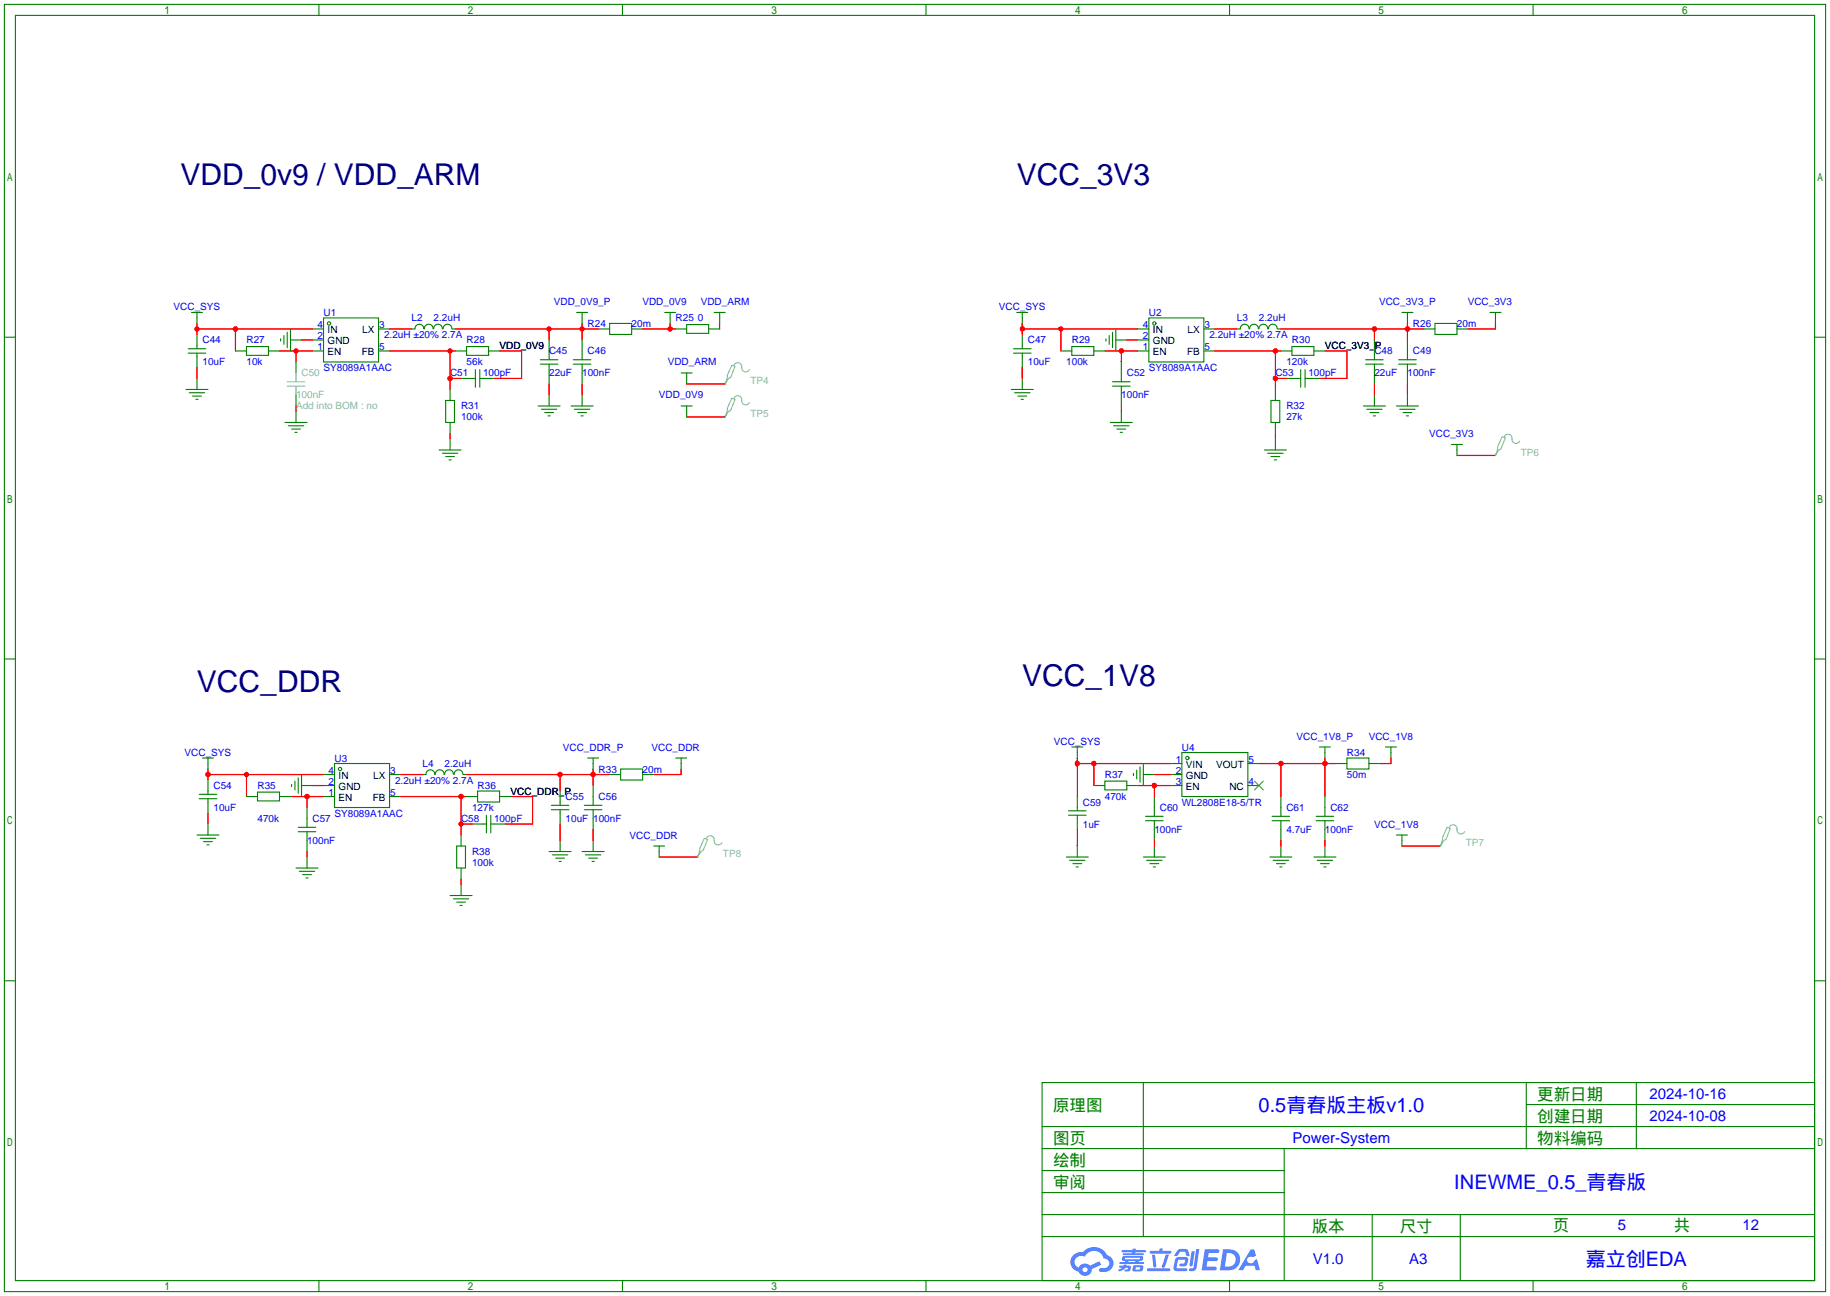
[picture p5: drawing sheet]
<svg xmlns="http://www.w3.org/2000/svg" width="422mm" height="299mm" viewBox="0 0 422 299" stroke-linecap="round" stroke-linejoin="round" font-family="sans-serif">
<g fill="none" stroke="#008000" stroke-width=".25">
<path d="M1 1h420.4v297.2h-420.4zM3.6 3.6h415.2v292.1h-415.2zM73.6 1v2.6M143.7 1v2.6M213.7 1v2.6M283.8 1v2.6M353.9 1v2.6M1 77.9h2.6M418.8 77.9h2.6M1 152.1h2.6M418.8 152.1h2.6M1 226.4h2.6"/>
<path d="M418.8 226.4h2.6M240.5 249.9h178.3v45.8h-178.3zM263.9 249.9v35.6M352.3 249.9v15.3M352.3 255h66.5M377.7 249.9v15.3M240.5 270.3h55.9M240.5 265.2h178.3M240.5 275.3h55.9M240.5 260.1h178.3M296.4 265.2v30.5M73.6 295.7v2.5"/>
<path d="M143.7 295.7v2.5M213.7 295.7v2.5M240.5 285.5h178.3M240.5 280.4h178.3M283.8 295.7v2.5M316.7 280.4v15.3M337.1 280.4v15.3M353.9 295.7v2.5"/>
</g>
<g fill="#5487ff">
<path d="M278.1 288.4h2.7a.48 .48 0 0 1 .7 .4 .48 .48 0 0 1-.7 .5h-1.8l-.2 1h1.9a.43 .43 0 0 1 .4 .5 .43 .43 0 0 1-.5 .4h-1.9l-.2 1.2h1.7a.45 .45 0 0 1 .6 .2 .45 .45 0 0 1-.2 .6l-3.2 .1z"/>
<path d="M288.7 288.5h.8l.4 1.4-.7 .4a.84 .84 0 0 0-1.2 .2 .84 .84 0 0 0 .3 1.2 .84 .84 0 0 0 1.1-.4l.1-.3 .6-.3 .7 2.5h-.9l-.3-1h-2.1l-.6 1h-1.1z"/>
<path d="M275.1 288.9h.7l-.5 3.2a.36 .36 0 0 1-.4 .3 .36 .36 0 0 1-.3-.4z"/>
<path d="M276.1 288.4h.7l-.6 4.3a1.13 1.13 0 0 1-1.8 .6l.2-.4 .7-.1 .2-.2z"/>
<path d="M271.8 288.7l.6-.3 1-.1a.77 .77 0 0 1 .9 .6l.3 .9-.2 .2h-.5l-.3-.9-.2-.1h-1l-.7 1h-.6z"/>
<path d="M271.4 290.5l.5-.3h1.7a.81 .81 0 0 1 .7 .5 .81 .81 0 0 1-.2 .9 .81 .81 0 0 1-.9 .8h-.7a.32 .32 0 0 1-.3-.4 .32 .32 0 0 1 .4-.3h.7l.3-.9-1.7 .1-.3 1.9h2.2a.32 .32 0 0 1 .3 .4 .32 .32 0 0 1-.4 .3h-2.3l-.4-.4-.1-.5z"/>
<path d="M264.8 292.8h5a.33 .33 0 0 1 .4 .4 .33 .33 0 0 1-.4 .3h-4.9l-.1-.2z"/>
<path d="M269.1 289.6h.7l-.6 2.1a.98 .98 0 0 1-.8 1l-.3-.3z"/>
<path d="M265.9 289.7h.7l.3 2.6a.34 .34 0 0 1-.3 .3 .34 .34 0 0 1-.4-.2z"/>
<path d="M265.4 288.8h2.2l.2-.6h.6l-.1 .6h1.8a.32 .32 0 0 1 .3 .3 .32 .32 0 0 1-.4 .3h-4.5l-.1-.1z"/>
<path d="M258.4 292.2h.9l.1-.2h.7l-.1 .2h.9l.1 .2-.1 .9-1.3 .2v-.4h.6l.1-.4a.68 .68 0 0 0-.9 .4l-1.1 .5-.2-.5 1-.4h-.8z"/>
<path d="M259 288.6h2.4l.1-.3h.7l-.1 .3h2.2l.3 .3-.3 .2h-2.2l-.1 .3h1.8l.2 .2-.2 .2h-4.5l-.1-.4h2l.1-.3h-2.3l-.1-.1z"/>
<path d="M282.3 288.4l-.7 4.9h1.6a2.5 2.5 0 0 0 3.1-2.5 2.5 2.5 0 0 0-3.1-2.4zM283.2 289.3a1.65 1.65 0 0 1 2 1.7 1.65 1.65 0 0 1-2.2 1.4h-.3z"/>
<path d="M259.1 290.2l-.1 .7 .6 .2 .1 .3h-1.3l.1 .4h5.4l.2-.2-.2-.2h-1.2l.2-.3a.7 .7 0 0 0 .8-.2 .7 .7 0 0 0 0-.9h-4.1zM259.7 290.4l3.5 .1-.2 .3h-3.2zM260.4 291.1h1.7l-.2 .3h-1.4z"/>
<path d="M261.6 292.3a1.05 1.05 0 0 0-.1 1.2 2.91 2.91 0 0 0 2.2-.2 .98 .98 0 0 0 0-1.1l-1.6-.1zM262.2 292.6h.8l.1 .3-.2 .2h-.8z"/>
<path d="M247.8 289.7a2.23 2.23 0 0 0-.6 2.3 2.23 2.23 0 0 0 1.8 1.6 1.58 1.58 0 0 0 1.7 1 1.58 1.58 0 0 0 1.3-1.6l2.2-1-.5-.8-2.1 1a1.65 1.65 0 0 0-2.6 .5 1.47 1.47 0 0 1-.8-2.1 1.47 1.47 0 0 1 2.2-.4 2.3 2.3 0 0 1 2.3-1.4 2.3 2.3 0 0 1 2.1 1.8 1.12 1.12 0 0 1 1.3 1 1.12 1.12 0 0 1-1.2 1.2h-.7a.45 .45 0 0 0-.5 .3 .45 .45 0 0 0 .4 .6 2.21 2.21 0 0 0 2.2-.6 2.21 2.21 0 0 0 .5-2.3 2.13 2.13 0 0 0-1.3-1 3.3 3.3 0 0 0-5.5-.7l-1.2 .1zM249.9 293.2a.57 .57 0 0 1 1.1 0 .57 .57 0 0 1-1.1 0z"/>
</g>
<g fill="none" stroke="#008000" stroke-width=".25">
<path d="M44.2 72.1h2.5M45.5 72.1v2.6M45.5 77.2v3.3M64.8 78.2v.5M65.5 77.5v2M66.3 76.7v3.6M67.1 78.5h2.5M67.1 75.9v5.1M72.1 78.5h2.6M72.1 75.9h2.6M74.7 73.4h12.7v10.2h-12.7zM87.4 75.9h2.5"/>
<path d="M95 75.9h.8M95.8 75.9a1.01 1.01 0 0 1 1-1.1 1.01 1.01 0 0 1 1 1.1M97.9 75.9a1.01 1.01 0 0 1 1.1-1.1 1.01 1.01 0 0 1 1 1.1M100.1 75.9a1.01 1.01 0 0 1 1-1.1 1.01 1.01 0 0 1 1 1.1M102.3 75.9a1.01 1.01 0 0 1 1-1.1 1.01 1.01 0 0 1 1 1.1M104.4 75.9h.8M126.7 78.5v4.6M133.1 72.1h2.5M134.4 72.1v2.6M134.4 78.5v4.6M138.2 75.9h2.5M140.7 74.7h5.1v2.5h-5.1z"/>
<path d="M145.8 75.9h2.5M153.4 72.1h2.6M154.7 72.1v2.6M156 75.9h2.5M158.5 74.9h5.1v2.1h-5.1zM163.6 75.9h2.5M164.8 72.1h2.6M166.1 72.1v2.6M234.7 72.1h2.5M236 72.1v2.6M236 77.2v3.3M255.3 78.2v.5"/>
<path d="M256 77.5v2M256.8 76.7v3.6M257.6 78.5h2.5M257.6 75.9v5.1M262.6 78.5h2.6M262.6 75.9h2.6M265.2 73.4h12.7v10.2h-12.7zM277.9 75.9h2.5M288.3 75.9a1.01 1.01 0 0 0-1-1.1 1.01 1.01 0 0 0-1 1.1h-.8M288.4 75.9a1.01 1.01 0 0 1 1.1-1.1 1.01 1.01 0 0 1 1 1.1M290.6 75.9a1.01 1.01 0 0 1 1-1.1 1.01 1.01 0 0 1 1 1.1M292.8 75.9a1.01 1.01 0 0 1 1-1.1 1.01 1.01 0 0 1 1 1.1"/>
<path d="M294.9 75.9h.8M317.2 78.5v4.6M323.6 72.1h2.5M324.9 72.1v2.6M324.9 78.5v4.6M328.7 75.9h2.5M331.2 74.7h5.1v2.5h-5.1zM336.3 75.9h2.5M343.9 72.1h2.6M345.2 72.1v2.6M42.9 89.9h5.1M43.4 81.5h4.1"/>
<path d="M43.4 80.5h4.1M43.7 90.7h3.5M44.4 91.4h2.1M45.2 92.2h.5M45.5 81.5v3.3M45.5 87.4v2.5M54.4 81h2.5M56.9 80h5.1v2h-5.1zM62 81h2.5M65.8 97.5h5.1M66.5 98.3h3.6M67.3 99.1h2"/>
<path d="M68.1 99.8h.5M68.3 83.6v2.5M68.3 91.2v2.5M68.3 95v2.5M72.1 81h2.6M87.4 81h2.5M102.9 92.5h2v5h-2zM103.9 89.9v2.6M103.9 97.5v2.6M105.2 81h2.5M106.4 87.4h3.3M107.7 80h5.1v2h-5.1z"/>
<path d="M109.7 85.3v4.1M110.7 85.3v4.1M110.7 87.4h3.3M112.8 81h2.5M124.2 93.7h5.1M124.7 84.1h4.1M124.7 83.1h4.1M125 94.5h3.5M125.7 95.2h2.1M126.5 96h.5M126.7 84.1v4.5M126.7 91.2v2.5"/>
<path d="M131.8 93.7h5.1M132.3 84.1h4.1M132.3 83.1h4.1M132.6 94.5h3.5M133.3 95.2h2.1M134.1 96h.5M134.4 84.1v4.5M134.4 91.2v2.5M157.2 93.7h2.6M157.2 86.1h2.6M158.5 86.1v2.5M158.5 93.7v2.6"/>
<path d="M167.4 88.4v.2M167.4 96v.3M233.4 89.9h5.1M233.9 81.5h4.1M233.9 80.5h4.1M234.2 90.7h3.5M234.9 91.4h2.1M235.7 92.2h.5M236 81.5v3.3M236 87.4v2.5M244.9 81h2.5M247.4 80h5.1v2h-5.1z"/>
<path d="M252.5 81h2.5M256.3 97.5h5.1M256.8 88.1h4.1M256.8 89.2h4.1M257 98.3h3.6M257.8 99.1h2M258.6 99.8h.5M258.8 83.6v4.5M258.8 89.2v4.5M258.8 95v2.5M262.6 81h2.6M277.9 81h2.5"/>
<path d="M293.4 92.5h2v5h-2zM294.4 89.9v2.6M294.4 97.5v2.6M295.7 81h2.5M296.9 87.4h3.3M298.2 80h5.1v2h-5.1zM300.2 85.3v4.1M301.2 87.4h3.3M301.2 85.3v4.1M303.3 81h2.5M314.7 93.7h5.1M315.2 84.1h4.1"/>
<path d="M315.2 83.1h4.1M315.5 94.5h3.5M316.2 95.2h2.1M317 96h.5M317.2 84.1v4.5M317.2 91.2v2.5M322.3 93.7h5.1M322.8 84.1h4.1M322.8 83.1h4.1M323.1 94.5h3.5M323.8 95.2h2.1M324.6 96h.5"/>
<path d="M324.9 84.1v4.5M324.9 91.2v2.5M101.3 103.9h5.1M102.1 104.6h3.6M102.9 105.4h2M103.6 106.2h.5M103.9 101.3v2.6M291.8 103.9h5.1M292.6 104.6h3.6M293.4 105.4h2M294.1 106.2h.5M294.4 101.3v2.6"/>
<path d="M335 102.6h2.6M336.3 102.6v2.6M345.2 104.9v.3M46.7 175h2.6M48 175v2.5M68.8 179.6v3.5M69.6 178.8v5.1M74.7 178.8h2.5M77.2 176.3h12.7v10.1h-12.7zM89.9 178.8h2.6M97.5 178.8h.8M98.3 178.8a1.01 1.01 0 0 1 1-1.1 1.01 1.01 0 0 1 1.1 1.1"/>
<path d="M100.5 178.8a1.01 1.01 0 0 1 1-1.1 1.01 1.01 0 0 1 1 1.1M102.6 178.8a1.01 1.01 0 0 1 1-1.1 1.01 1.01 0 0 1 1.1 1.1M104.8 178.8a1.01 1.01 0 0 1 1-1.1 1.01 1.01 0 0 1 1 1.1M106.9 178.8h.8M135.6 175h2.6M136.9 175v2.5M140.7 178.8h2.6M143.3 177.5h5v2.6h-5zM148.3 178.8h2.6M156 175h2.5M157.2 175v2.5M247.4 172.5h2.5"/>
<path d="M248.7 172.5v2.5M261.6 178.6v.5M262.4 177.8v2M263.1 177v3.6M263.9 178.8h2.5M263.9 176.3v5.1M270.3 178.8h2.5M270.3 176.3h2.5M272.8 173.7h15.2v10.2h-15.2zM288 176.3h2.6M304.5 172.5h2.6M305.8 172.5v2.5"/>
<path d="M308.4 176.3h2.5M310.9 175h5.1v2.5h-5.1zM316 176.3h2.5M319.8 172.5h2.5M321.1 172.5v2.5M45.5 192.8h5M46 184.4h4M46 183.4h4M46.2 193.5h3.6M47 194.3h2M47.8 195.1h.5M48 180.1v3.3"/>
<path d="M48 184.4v3.3M48 190.2v2.6M56.9 183.9h2.5M59.4 182.9h5.1v2h-5.1zM64.5 183.9h2.6M67.3 181.1v.5M68.1 180.3v2.1M68.8 191h4.1M68.8 192h4.1M69.6 181.4h2.5M70.9 186.4v4.6M70.9 192v4.6"/>
<path d="M70.9 197.9v2.5M74.7 183.9h2.5M74.7 181.4h2.5M89.9 183.9h2.6M105.4 195.3h2v5.1h-2zM106.4 192.8v2.5M107.7 183.9h2.5M109 190.2h3.3M110.2 182.6h5.1v2.6h-5.1zM112.3 188.2v4.1M113.3 188.2v4.1M113.3 190.2h3.3"/>
<path d="M115.3 183.9h2.6M126.7 196.6h5.1M127.3 185.9h4M127.3 186.9h4M127.5 197.4h3.6M128.3 198.1h2M129 198.9h.5M129.3 182.6v3.3M129.3 186.9v3.3M129.3 194.1v2.5M134.4 196.6h5M134.9 185.9h4"/>
<path d="M134.9 186.9h4M135.1 197.4h3.6M135.9 198.1h2M136.7 198.9h.5M136.9 181.4v4.5M136.9 186.9v4.6M136.9 194.1v2.5M150.9 195.3h2.5M152.1 195.3v2.6M161 197.6v.3M246.1 197.9h5.1M246.6 188.2h4.1"/>
<path d="M246.6 187.2h4.1M246.9 198.6h3.5M247.6 199.4h2.1M248.7 183.9v3.3M248.7 188.2v3.3M248.7 195.3v2.6M252.5 181.4h2.5M255 180.3h5.1v2.1h-5.1zM260.1 181.4h2.5M263.9 197.9h5.1M264.4 188.5h4.1M264.4 189.5h4.1"/>
<path d="M264.7 198.6h3.5M265.4 199.4h2.1M266.4 183.9v4.6M266.4 189.5v4.6M266.4 195.3v2.6M270.3 181.4h2.5M288 181.4h2.6M293.1 197.9h5.1M293.6 188.5h4.1M293.6 189.5h4.1M293.9 198.6h3.5M294.6 199.4h2.1"/>
<path d="M295.7 183.9v4.6M295.7 189.5v4.6M295.7 195.3v2.6M303.3 197.9h5.1M303.8 188.5h4M303.8 189.5h4M304 198.6h3.6M304.8 199.4h2M305.8 183.9v4.6M305.8 189.5v4.6M305.8 195.3v2.6M322.3 192.8h2.6"/>
<path d="M323.6 192.8v2.5M332.5 195.1v.2M68.3 200.4h5.1M69.1 201.2h3.5M69.8 201.9h2.1M70.6 202.7h.5M103.9 206.8h5.1M104.6 207.5h3.6M105.4 208.3h2M106.2 209h.5M106.4 200.4v2.5M106.4 204.2v2.6"/>
<path d="M248.4 200.2h.5M266.2 200.2h.5M295.4 200.2h.5M305.6 200.2h.5"/>
<circle cx="75.9" cy="74.7" r=".38"/>
<circle cx="266.4" cy="74.7" r=".38"/>
<circle cx="78.5" cy="177.5" r=".38"/>
<circle cx="274.1" cy="175" r=".38"/>
</g>
<g fill="none" stroke="#f00" stroke-width=".25">
<path d="M45.5 75.9h26.6M45.5 74.7v2.5M54.4 75.9v5.1M69.6 78.5h2.5M89.9 75.9h5.1M105.2 75.9h33M126.7 75.9v2.6M134.4 74.7v3.8M148.3 75.9h7.7M154.7 74.7v1.2M166.1 74.7v1.2M236 75.9h26.6"/>
<path d="M236 74.7v2.5M244.9 75.9v5.1M260.1 78.5h2.5M280.4 75.9h5.1M295.7 75.9h33M317.2 75.9v2.6M324.9 74.7v3.8M345.2 74.7v1.2h-6.4M45.5 84.8v2.6M64.5 81h7.6M68.3 81v2.6M68.3 93.7v1.3"/>
<path d="M89.9 81h15.3M103.9 81v8.9M103.9 87.4h2.5M115.3 81h5.1v6.4h-6.4M126.7 88.6v2.6M134.4 88.6v2.6M158.5 88.6h8.9M158.5 96.3h8.9M236 84.8v2.6M255 81h7.6M258.8 81v2.6M258.8 93.7v1.3"/>
<path d="M280.4 81h15.3M294.4 87.4h2.5M294.4 81v8.9M305.8 81h5.1v6.4h-6.4M317.2 88.6v2.6M324.9 88.6v2.6M103.9 100.1v1.2M294.4 100.1v1.2M336.3 105.2h8.9M48 178.8h26.7M48 177.5v2.6M56.9 178.8v5.1"/>
<path d="M92.5 178.8h5M107.7 178.8h33M129.3 178.8v3.8M136.9 177.5v3.9M157.2 177.5v1.3h-6.3M248.7 175v8.9M248.7 176.3h21.6M252.5 176.3v5.1M266.4 178.8h3.9M290.6 176.3h17.8M295.7 176.3v7.6M305.8 175v8.9"/>
<path d="M321.1 175v1.3h-2.6M48 187.7v2.5M67.1 183.9h7.6M70.9 183.9v2.5M70.9 196.6v1.3M72.1 181.4h2.6M92.5 183.9h15.2M106.4 183.9v8.9M106.4 190.2h2.6M117.9 183.9h5v6.3h-6.3M129.3 190.2v3.9M136.9 191.5v2.6"/>
<path d="M152.1 197.9h8.9M248.7 191.5v3.8M262.6 181.4h7.7M266.4 181.4v2.5M266.4 194.1v1.2M295.7 194.1v1.2M305.8 194.1v1.2M323.6 195.3h8.9M106.4 202.9v1.3"/>
</g>
<path d="M289.6 180.3l2 2.1M291.6 180.3l-2 2.1" fill="none" stroke="#3c3" stroke-width=".25"/>
<g fill="none" stroke="#999" stroke-width=".25">
<path d="M66.3 88.1h4.1M66.3 89.2h4.1M68.3 86.1v2M68.3 89.2v2M168.9 84.3l.8 .3-1 2.5-.6 .3-.7 1.2 .5-1.5v-.5zM168.9 91.9l.8 .3-1 2.5-.6 .3-.7 1.3 .5-1.6v-.5zM169.4 84.3a.93 .93 0 0 1 1.1-.5 .93 .93 0 0 1 .7 1 .94 .94 0 0 0 .7 1 .94 .94 0 0 0 1.1-.5M169.4 91.9a.93 .93 0 0 1 1.1-.5 .93 .93 0 0 1 .7 1.1 .94 .94 0 0 0 .7 1 .94 .94 0 0 0 1.1-.5M346.7 100.8l.8 .3-1 2.5-.6 .3-.7 1.3 .5-1.6v-.5zM347.2 100.8a.93 .93 0 0 1 1.1-.5 .93 .93 0 0 1 .7 1 .94 .94 0 0 0 .7 1 .94 .94 0 0 0 1.1-.4M162.6 193.5l.7 .3-1 2.5-.5 .3-.8 1.3 .5-1.6v-.5zM163.1 193.5a.93 .93 0 0 1 1.1-.5 .93 .93 0 0 1 .6 1.1 .94 .94 0 0 0 .7 1 .94 .94 0 0 0 1.1-.5"/>
<path d="M334 191l.8 .3-1 2.5-.6 .3-.7 1.2 .5-1.5v-.5zM334.5 191a.93 .93 0 0 1 1.1-.6 .93 .93 0 0 1 .7 1.1 .94 .94 0 0 0 .7 1 .94 .94 0 0 0 1.1-.5"/>
</g>
<g fill="#f00">
<circle cx="68.3" cy="81" r=".63"/>
<circle cx="54.4" cy="75.9" r=".63"/>
<circle cx="45.5" cy="75.9" r=".63"/>
<circle cx="103.9" cy="81" r=".63"/>
<circle cx="103.9" cy="87.4" r=".63"/>
<circle cx="126.7" cy="75.9" r=".63"/>
<circle cx="134.4" cy="75.9" r=".63"/>
<circle cx="154.7" cy="75.9" r=".63"/>
<circle cx="70.9" cy="183.9" r=".63"/>
<circle cx="56.9" cy="178.8" r=".63"/>
<circle cx="48" cy="178.8" r=".63"/>
<circle cx="106.4" cy="190.2" r=".63"/>
<circle cx="106.4" cy="183.9" r=".63"/>
<circle cx="129.3" cy="178.8" r=".63"/>
<circle cx="136.9" cy="178.8" r=".63"/>
<circle cx="258.8" cy="81" r=".63"/>
<circle cx="244.9" cy="75.9" r=".63"/>
<circle cx="236" cy="75.9" r=".63"/>
<circle cx="294.4" cy="87.4" r=".63"/>
<circle cx="294.4" cy="81" r=".63"/>
<circle cx="317.2" cy="75.9" r=".63"/>
<circle cx="324.9" cy="75.9" r=".63"/>
<circle cx="266.4" cy="181.4" r=".63"/>
<circle cx="248.7" cy="176.3" r=".63"/>
<circle cx="252.5" cy="176.3" r=".63"/>
<circle cx="295.7" cy="176.3" r=".63"/>
<circle cx="305.8" cy="176.3" r=".63"/>
</g>
<g font-size="6.9" fill="#000080">
<text x="41.7" y="42.8">VDD_0v9 / VDD_ARM</text>
<text x="234.7" y="42.8">VCC_3V3</text>
<text x="45.5" y="159.6">VCC_DDR</text>
<text x="236" y="158.4">VCC_1V8</text>
</g>
<g font-size="4.6" fill="#00f">
<text x="290.5" y="256.6">0.5青春版主板v1.0</text>
<text x="335.7" y="274.4">INEWME_0.5_青春版</text>
<text x="366" y="292.2">嘉立创EDA</text>
</g>
<g font-size="3.8" fill="#008000">
<text x="243.1" y="256.5">原理图</text>
<text x="354.8" y="254">更新日期</text>
<text x="354.8" y="259.1">创建日期</text>
<text x="243.1" y="269.2">绘制</text>
<text x="243.1" y="264.2">图页</text>
<text x="354.8" y="264.2">物料编码</text>
<text x="243.1" y="274.3">审阅</text>
<text x="302.8" y="284.5">版本</text>
<text x="323.1" y="284.5">尺寸</text>
<text x="358.4" y="284.2">页</text>
<text x="386.3" y="284.2">共</text>
</g>
<g font-size="3.5" fill="#00f">
<text x="380.7" y="253.7">2024-10-16</text>
<text x="298.4" y="263.8">Power-System</text>
<text x="380.7" y="258.8">2024-10-08</text>
<text x="373.4" y="283.9">5</text>
<text x="402.2" y="283.9">12</text>
<text x="303" y="291.8">V1.0</text>
<text x="325.3" y="291.8">A3</text>
</g>
<g font-size="2.3" fill="#00f">
<text x="40.1" y="71.7">VCC_SYS</text>
<text x="127.8" y="70.4">VDD_0V9_P</text>
<text x="148.3" y="70.4">VDD_0V9</text>
<text x="161.7" y="70.4">VDD_ARM</text>
<text x="230.6" y="71.7">VCC_SYS</text>
<text x="318.3" y="70.4">VCC_3V3_P</text>
<text x="338.8" y="70.4">VCC_3V3</text>
<text x="73.3" y="75.7">4</text>
<text x="74.7" y="72.9">U1</text>
<text x="87.5" y="75.7">3</text>
<text x="95" y="74.2">L2</text>
<text x="100.1" y="74.2">2.2uH</text>
<text x="135.6" y="75.5">R24</text>
<text x="145.8" y="75.5">20m</text>
<text x="156" y="74.2">R25</text>
<text x="161" y="74.2">0</text>
<text x="263.8" y="75.7">4</text>
<text x="265.2" y="72.9">U2</text>
<text x="278" y="75.7">3</text>
<text x="285.5" y="74.2">L3</text>
<text x="290.6" y="74.2">2.2uH</text>
<text x="326.1" y="75.5">R26</text>
<text x="336.3" y="75.5">20m</text>
<text x="46.7" y="79.3">C44</text>
<text x="56.9" y="79.3">R27</text>
<text x="73.3" y="80.8">1</text>
<text x="73.3" y="78.3">2</text>
<text x="87.5" y="80.8">5</text>
<text x="88.6" y="78">2.2uH ±20% 2.7A</text>
<text x="107.7" y="79.3">R28</text>
<text x="126.7" y="81.8">C45</text>
<text x="135.6" y="81.8">C46</text>
<text x="237.2" y="79.3">C47</text>
<text x="247.4" y="79.3">R29</text>
<text x="263.8" y="80.8">1</text>
<text x="263.8" y="78.3">2</text>
<text x="278" y="80.8">5</text>
<text x="279.1" y="78">2.2uH ±20% 2.7A</text>
<text x="298.2" y="79.3">R30</text>
<text x="317.2" y="81.8">C48</text>
<text x="326.1" y="81.8">C49</text>
<text x="46.7" y="84.4">10uF</text>
<text x="56.9" y="84.4">10k</text>
<text x="74.7" y="85.6">SY8089A1AAC</text>
<text x="103.9" y="86.9">C51</text>
<text x="107.7" y="84.4">56k</text>
<text x="111.5" y="86.9">100pF</text>
<text x="126.7" y="86.9">22uF</text>
<text x="134.4" y="86.9">100nF</text>
<text x="154.1" y="84.4">VDD_ARM</text>
<text x="237.2" y="84.4">10uF</text>
<text x="246.1" y="84.4">100k</text>
<text x="260.1" y="86.9">C52</text>
<text x="265.2" y="85.6">SY8089A1AAC</text>
<text x="294.4" y="86.9">C53</text>
<text x="296.9" y="84.4">120k</text>
<text x="302" y="86.9">100pF</text>
<text x="317.2" y="86.9">22uF</text>
<text x="324.9" y="86.9">100nF</text>
<text x="106.4" y="94.5">R31</text>
<text x="152.1" y="92">VDD_0V9</text>
<text x="258.8" y="92">100nF</text>
<text x="296.9" y="94.5">R32</text>
<text x="106.4" y="97.1">100k</text>
<text x="296.9" y="97.1">27k</text>
<text x="329.9" y="100.9">VCC_3V3</text>
<text x="129.9" y="173.3">VCC_DDR_P</text>
<text x="150.4" y="173.3">VCC_DDR</text>
<text x="243.3" y="172">VCC_SYS</text>
<text x="272.8" y="173.3">U4</text>
<text x="299.3" y="170.7">VCC_1V8_P</text>
<text x="315.9" y="170.7">VCC_1V8</text>
<text x="42.6" y="174.5">VCC_SYS</text>
<text x="75.8" y="178.6">4</text>
<text x="77.2" y="175.8">U3</text>
<text x="90" y="178.6">3</text>
<text x="97.5" y="177.1">L4</text>
<text x="102.6" y="177.1">2.2uH</text>
<text x="138.2" y="178.4">R33</text>
<text x="148.3" y="178.4">20m</text>
<text x="255" y="179.6">R37</text>
<text x="271.4" y="176">1</text>
<text x="271.4" y="178.6">2</text>
<text x="288.2" y="176">5</text>
<text x="310.9" y="174.5">R34</text>
<text x="310.9" y="179.6">50m</text>
<text x="49.3" y="182.2">C54</text>
<text x="59.4" y="182.2">R35</text>
<text x="75.8" y="183.7">1</text>
<text x="75.8" y="181.1">2</text>
<text x="90" y="183.7">5</text>
<text x="91.2" y="180.9">2.2uH ±20% 2.7A</text>
<text x="110.2" y="182.2">R36</text>
<text x="130.6" y="184.7">C55</text>
<text x="138.2" y="184.7">C56</text>
<text x="249.9" y="186">C59</text>
<text x="255" y="184.7">470k</text>
<text x="271.4" y="181.1">3</text>
<text x="272.8" y="186">WL2808E18-5/TR</text>
<text x="288.2" y="181.1">4</text>
<text x="49.3" y="187.2">10uF</text>
<text x="59.4" y="189.8">470k</text>
<text x="72.1" y="189.8">C57</text>
<text x="77.2" y="188.5">SY8089A1AAC</text>
<text x="106.4" y="189.8">C58</text>
<text x="109" y="187.2">127k</text>
<text x="114" y="189.8">100pF</text>
<text x="130.6" y="189.8">10uF</text>
<text x="136.9" y="189.8">100nF</text>
<text x="249.9" y="191.1">1uF</text>
<text x="267.7" y="187.2">C60</text>
<text x="296.9" y="187.2">C61</text>
<text x="307.1" y="187.2">C62</text>
<text x="317.2" y="191.1">VCC_1V8</text>
<text x="70.9" y="194.9">100nF</text>
<text x="109" y="197.4">R38</text>
<text x="145.3" y="193.6">VCC_DDR</text>
<text x="266.4" y="192.3">100nF</text>
<text x="296.9" y="192.3">4.7uF</text>
<text x="305.8" y="192.3">100nF</text>
<text x="109" y="199.9">100k</text>
</g>
<g font-size="2.3">
<text x="75.6" y="77">IN</text>
<text x="83.6" y="77">LX</text>
<text x="266.1" y="77">IN</text>
<text x="274.1" y="77">LX</text>
<text x="75.6" y="82.1">EN</text>
<text x="75.6" y="79.5">GND</text>
<text x="83.5" y="82.1">FB</text>
<text x="115.3" y="80.6">VDD_0V9</text>
<text x="266.1" y="82.1">EN</text>
<text x="266.1" y="79.5">GND</text>
<text x="274" y="82.1">FB</text>
<text x="305.8" y="80.6">VCC_3V3_P</text>
<text x="78.2" y="179.9">IN</text>
<text x="86.2" y="179.9">LX</text>
<text x="273.7" y="177.3">VIN</text>
<text x="273.7" y="179.9">GND</text>
<text x="280.7" y="177.3">VOUT</text>
<text x="78.2" y="184.9">EN</text>
<text x="78.2" y="182.4">GND</text>
<text x="86" y="184.9">FB</text>
<text x="117.9" y="183.4">VCC_DDR_P</text>
<text x="273.7" y="182.4">EN</text>
<text x="283.8" y="182.4">NC</text>
</g>
<g font-size="2.3" fill="#999">
<text x="69.6" y="86.9">C50</text>
<text x="173.2" y="88.7">TP4</text>
<text x="68.3" y="94.5">Add into BOM : no</text>
<text x="68.3" y="92">100nF</text>
<text x="173.2" y="96.3">TP5</text>
<text x="351" y="105.2">TP6</text>
<text x="166.9" y="197.9">TP8</text>
<text x="338.3" y="195.4">TP7</text>
</g>
</svg>
